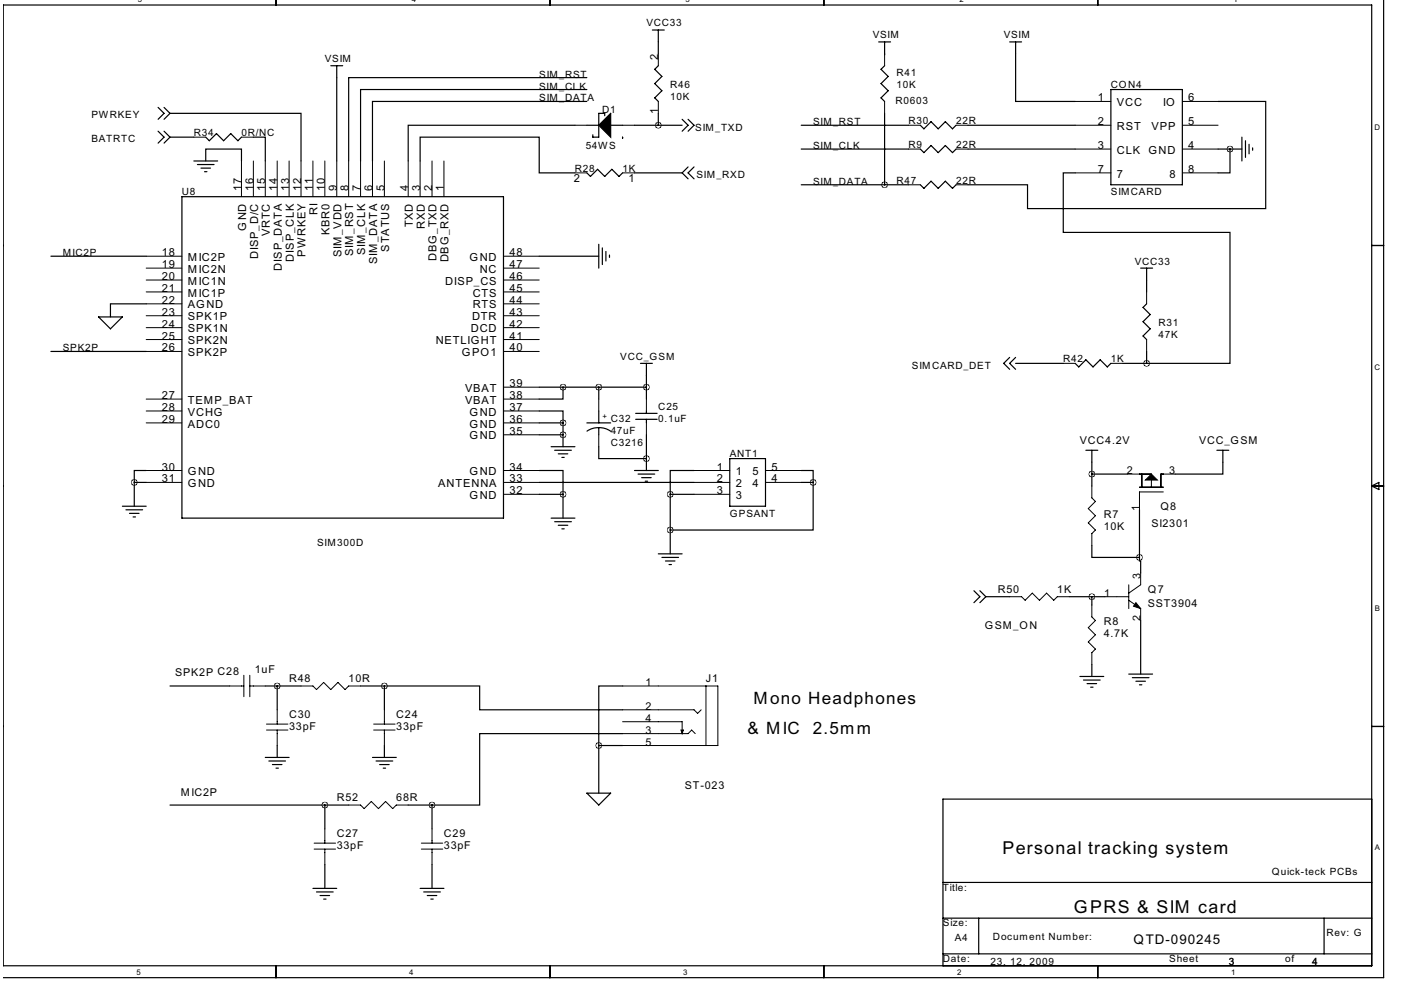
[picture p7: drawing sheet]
<svg xmlns="http://www.w3.org/2000/svg" width="297mm" height="210mm" viewBox="0 0 297 210" stroke-linecap="round" stroke-linejoin="round" font-family="sans-serif">
<g fill="none" stroke="#000" stroke-width=".25">
<path d="M.7 1.1h290.1v203.7h-290.1zM58.5 .1v1M70.1 13.9h2.6M71.4 13.9v20.2M116.6 .1v1M124.4 19h-48v15.1M124.4 16.5h-50.5v17.6M138.3 6.4h2.5M139.6 13.9l-.8 .8 1.5 1.5-1.5 1.5 1.5 1.5-1.5 1.6 .8 .7M139.6 6.4v5M174.7 .1v1M186.3 8.9h2.5"/>
<path d="M187.6 11.4h.1M187.6 13.9l-.8 .8 1.5 1.5-1.5 1.5 1.5 1.5-1.5 1.6 .8 .7M187.6 8.9v2.5M214.1 8.9h2.5M215.3 8.9v12.6h12.7M232.8 .1v1M235.5 19h15.2v20.2h-15.2zM293.4 .1v154M33.5 27.8l1.3 1.3-1.3 1.3M33.5 22.8l1.3 1.2-1.3 1.3M34.8 27.8l1.2 1.3M34.8 22.8l1.2 1.2"/>
<path d="M36 24h27.8v10.1M36 29.1h5.1M36 29.1l-1.2 1.3M36 24l-1.2 1.3M41.1 34.1h5M41.9 34.9h3.5M42.6 35.7h2M43.4 36.4h.5M43.6 34.1v-2.5h7.6v2.5M43.6 29.1l.8 .7 1.5-1.5 1.5 1.5 1.5-1.5 1.5 1.5 .8-.7M53.7 29.1h2.5v5M89.1 34.1v-5h25.2v7.6h7.6"/>
<path d="M121.9 26.6h-35.4v7.5M124.4 21.5h-45.4v12.6M124.4 36.7l.8 .7 1.5-1.5 1.5 1.5 1.5-1.5 1.5 1.5 .8-.7M124.4 26.6h2.5M128.2 24.5v-.5h-1.3v5.1h-1.2v-.5M129.5 26.6h2.5M132 29.1h.1M134.5 26.6h10.1M134.5 36.7h10.1M139.6 24v2.6M144.6 25.3l1.3 1.3-1.3 1.2M144.6 36.7l1.3 1.2"/>
<path d="M145.9 25.3l1.3 1.3-1.3 1.2M145.9 35.4l-1.3 1.3M147.2 35.4l-1.3 1.3 1.3 1.2M169.9 39.2h22.7M169.9 26.6h22.7M169.9 31.6h22.7M187.6 24v15.2M195.1 39.2l.8 .8 1.5-1.6 1.5 1.6 1.5-1.6 1.5 1.6 .8-.8M195.1 31.6l.8 .8 1.5-1.5 1.5 1.5 1.5-1.5 1.5 1.5 .8-.8M195.1 26.6l.8 .7 1.5-1.5 1.5 1.5 1.5-1.5 1.5 1.5 .8-.7M205.2 26.6h22.8M205.2 31.6h22.8"/>
<path d="M228 36.7h-2.6v12.6h35.4v27.8h-17.7M235.5 39.2h.1M258.3 21.5h10.1v22.7h-50.5v-5h-12.7M258.3 31.6h5M260.8 31.6v5.1h-2.5M263.3 29.1v5M264.1 29.8v3.6M264.8 30.6v2M265.6 31.4v.5M.6 52.1h.1M10.8 54.3h20.2M38.6 41.7h68.1v68.2h-68.1z"/>
<path d="M114.3 54.3h12.6M126.9 51.8v5.1M127.7 52.6v3.5M128.5 53.3v2.1M129.2 54.1v.5M241.8 56.9h2.6M243.1 56.9v5M290.8 52.1h2.6M10.8 74.5h20.2M20.9 67.2h5l-2.5 2.5zM31 64.4h-7.6v2.8M135.8 77.1h2.5"/>
<path d="M137 77.1v7.5M214.1 75.8l-1.3 1.3 1.3 1.2M215.3 77.1h10.1M215.3 75.8l-1.2 1.3 1.2 1.2M228 77.1l.7 .7 1.5-1.5 1.5 1.5 1.6-1.5 1.5 1.5 .7-.7M238.1 77.1h5M243.1 64.4l-.8 .8 1.6 1.5-1.6 1.5 1.6 1.5-1.6 1.6 .8 .7M243.1 74.5v2.6M31 99.8h-2.5v2.5M114.3 87.2h5.1v2.5M114.3 99.8h5.1v10.1M114.3 89.7h5.1"/>
<path d="M114.3 82.1h22.7M114.3 92.2h5.1M116.8 94.7h5.1M117.6 95.5h3.5M118.4 96.3h2M119.1 97h.5M119.4 82.1v2.5h-5.1M119.4 89.7v5M124.4 89.7h5.1M126.9 90.7l-1 .1-1.4 .6M126.9 94.7v2.6h10.1M126.9 82.1v2.5"/>
<path d="M126.9 87.2v2.5M126.9 90.7v1.5M127 90.7l1 .1 1.5 .7M134.5 99.8h5.1M134.8 88.9h4.5M134.8 87.7h4.5M137 87.2v.5M137 88.9v.8M137 92.2v7.6M147.2 99.8h-5.1v5M154.7 97.3h7.6v10.1h-7.6zM169.9 99.8h2.5v2.5"/>
<path d="M230.2 95.5h2.6M231.5 95.5v7.6M258 95.5h2.5M259.3 95.5v5.1h-10.1M.6 103.1h.1M25.9 107.4h5.1M26.7 108.1h3.5M27.5 108.9h2M28.2 109.6h.5M28.5 102.3h2.5M28.5 102.3v5.1M114.3 102.3h32.9"/>
<path d="M114.3 104.8h5.1M116.8 109.9h5.1M117.6 110.7h3.5M118.4 111.4h2M119.1 112.2h.5M135.3 100.6h3.5M136 101.3h2.1M136.8 102.1h.5M139.6 117.5h5M140.3 118.2h3.6M141.1 119h2M141.8 119.7h.6"/>
<path d="M142.1 104.8h5.1M142.1 104.8v12.7M169.9 102.3h2.5M172.4 102.3v10.1h-30.3M231.5 115.7v2.5h10.1M231.5 100.6h7.6M241.6 118.2v.8h.2v2.5M241.6 108.1v10.1M290.8 103.1h2.6M290.8 103.1l1.5-.8v1.5zM206.5 125.3l1.3 1.3-1.3 1.2M207.8 125.3l1.2 1.3"/>
<path d="M209 126.6l-1.2 1.2M209 126.6h5.1M226.7 126.6h7.6M231.5 126.6v1.7M241.8 131.6v11.4M.6 154.1h.1M36 145.5h12.7M56.2 145.5h7.6M58.8 145.5v5.1M58.8 158.1v2.6M76.4 145.5h25.3v5.1h30.3M81.5 145.5v5.1"/>
<path d="M81.5 158.1v2.6M126.9 158.1v10.1M126.9 158.1h5.1M132 155.6h-30.3v15.2h-10.1M132 145.5h-5.1v12.6M229 143.5h5M229.7 144.2h3.6M230.5 145h2M231.2 145.8h.5M231.5 141v2.5M239.3 143h5.1M240.1 143.7h3.5"/>
<path d="M240.8 144.5h2.1M241.6 145.2h.5M290.8 154.1h2.6M293.4 154.1v53.3h-292.8M36 170.8h37.9M56.2 160.7h5.1M57 161.4h3.5M57.8 162.2h2M58.5 162.9h.5M68.9 170.8v5M79 160.7h5M79.7 161.4h3.6"/>
<path d="M80.5 162.2h2M81.2 162.9h.5M86.5 170.8h5.1M91.6 170.8v5M124.4 168.2h5.1l-2.6 2.6zM290.8 169.5h-90.9v35.3M66.3 188.4h5.1M67.1 189.2h3.5M67.9 189.9h2M68.6 190.7h.5M68.9 183.4v5M89.1 188.4h5"/>
<path d="M89.8 189.2h3.6M90.6 189.9h2M91.3 190.7h.6M91.6 183.4v5M199.9 194.7h90.9M199.9 187.2h90.9M207.5 194.7v7.6M280.7 194.7v7.6M58.5 204.8v2.6M116.6 204.8v2.6M174.7 204.8v2.6M199.9 202.3h90.9"/>
<path d="M232.8 204.8v2.6"/>
</g>
<g fill="none" stroke="#000" stroke-width=".21">
<path d="M139.6 11.4v2.5M187.6 11.4v2.5M41.1 29.1h2.5M51.2 29.1h2.5M51.2 34.1v7.6M53.7 34.1v7.6M56.2 34.1v7.6M58.8 34.1v7.6M61.3 34.1v7.6M63.8 34.1v7.6M66.3 34.1v7.6M68.9 34.1v7.6"/>
<path d="M71.4 34.1v7.6M73.9 34.1v7.6M76.4 34.1v7.6M79 34.1v7.6M81.5 34.1v7.6M86.5 34.1v7.6M89.1 34.1v7.6M91.6 34.1v7.6M94.1 34.1v7.6M121.9 26.6h2.5M121.9 36.7h2.5M132 26.6h2.5"/>
<path d="M132 36.7h2.5M139.6 21.5v2.5M187.6 21.5v2.5M192.6 39.2h2.5M192.6 31.6h2.5M192.6 26.6h2.5M202.7 39.2h2.5M202.7 31.6h2.5M202.7 26.6h2.5M228 31.6h7.5M228 26.6h7.5M228 36.7h7.5"/>
<path d="M228 21.5h7.5M250.7 31.6h7.6M250.7 26.6h7.6M250.7 36.7h7.6M250.7 21.5h7.6M31 54.3h7.6M31 56.9h7.6M31 59.4h7.6M106.7 54.3h7.6M106.7 56.9h7.6M106.7 59.4h7.6M31 61.9h7.6"/>
<path d="M31 64.4h7.6M31 67h7.6M31 69.5h7.6M31 72h7.6M31 74.5h7.6M106.7 61.9h7.6M106.7 64.4h7.6M106.7 67h7.6M106.7 69.5h7.6M106.7 72h7.6M106.7 74.5h7.6M225.4 77.1h2.6"/>
<path d="M235.5 77.1h2.6M243.1 61.9v2.5M243.1 72v2.5M31 99.8h7.6M31 84.6h7.6M31 87.2h7.6M31 89.7h7.6M106.7 99.8h7.6M106.7 84.6h7.6M106.7 87.2h7.6M106.7 89.7h7.6M106.7 92.2h7.6"/>
<path d="M106.7 82.1h7.6M126.9 84.6v2.6M126.9 92.2v2.5M137 84.6v2.6M137 89.7v2.5M147.2 99.8h7.5M162.3 99.8h7.6M31 102.3h7.6M106.7 102.3h7.6M106.7 104.8h7.6M147.2 102.3h7.5M147.2 104.8h7.5"/>
<path d="M162.3 102.3h7.6M231.5 103.1v2.5l.7 .8-1.5 1.5 1.5 1.5-1.5 1.5 1.5 1.5-.7 .8v2.5M239.1 100.6h5M241.6 103.3h5M242.1 100.6v2.7M244.1 101.8v1.5M246.6 104.3h-5v3.8M249.2 100.6h-3.1v2.7M214.1 126.6h2.5l.7 .7 1.6-1.5 1.5 1.5 1.5-1.5 1.5 1.5 .8-.7h2.5M231.5 128.3v2.6l.7 .7-1.5 1.5 1.5 1.5-1.5 1.6 1.5 1.5-.7 .7v2.6M234.3 126.6h5M239.3 127.3l2.5 1.8v2.5"/>
<path d="M239.3 124v5.1M241.8 121.5v2.5l-2.5 1.8M48.7 145.5h3M51.7 143.2v4.6M53 145.5h3.2M53 143.2v4.6M56.5 154.8h4.5M56.5 153.6h4.5M58.8 150.6v3M58.8 154.8v3.3M63.8 145.5h2.5l.8 .8 1.5-1.6 1.5 1.6 1.5-1.6 1.6 1.6 .7-.8h2.5M79.2 154.8h4.6"/>
<path d="M79.2 153.6h4.6M81.5 150.6v3M81.5 154.8v3.3M132 145.5h20.2v12.6h-20.2M132 150.6h15.2l.7 .7 .8-.7M132 155.6h13.9l.7-.8 .8 .8M132 153.1h12.6v2.5M149.7 145.5v12.6M66.6 178.8h4.5M68.9 175.8v3M73.9 170.8h2.5l.8 .7 1.5-1.5 1.5 1.5 1.5-1.5 1.6 1.5 .7-.7h2.5M89.3 178.8h4.6"/>
<path d="M91.6 175.8v3M66.6 180.1h4.5M68.9 180.1v3.3M89.3 180.1h4.6M91.6 180.1v3.3"/>
</g>
<path d="M126.9 26.6l2.6-2.6v5.1z" fill="#000" stroke="#000" stroke-width=".25"/>
<path d="M244.1 100.6l1.3 1.2h-2.5zM240.8 127.8l1 1.3-1.5-.5zM144.4 154.8h.5l-.3 .8z" fill="#000" stroke="#000" stroke-width=".21"/>
<path d="M187.5 39.2a.05 .05 0 0 0 .1 0 .05 .05 0 0 0-.1 0zM139.5 26.6a.05 .05 0 0 0 .1 0 .05 .05 0 0 0-.1 0zM243.1 77.1a.05 .05 0 0 0 .1 0 .05 .05 0 0 0-.1 0zM137 82.1a.05 .05 0 0 0 .1 0 .05 .05 0 0 0-.1 0zM126.9 82.1a.05 .05 0 0 0 .1 0 .05 .05 0 0 0-.1 0zM119.3 82.1a.05 .05 0 0 0 .1 0 .05 .05 0 0 0-.1 0zM28.4 102.3a.05 .05 0 0 0 .1 0 .05 .05 0 0 0-.1 0zM119.3 89.7a.05 .05 0 0 0 .1 0 .05 .05 0 0 0-.1 0zM119.3 92.2a.05 .05 0 0 0 .1 0 .05 .05 0 0 0-.1 0zM137 97.3a.05 .05 0 0 0 .1 0 .05 .05 0 0 0-.1 0zM119.3 104.8a.05 .05 0 0 0 .1 0 .05 .05 0 0 0-.1 0zM260.7 31.6a.05 .05 0 0 0 .1 0 .05 .05 0 0 0-.1 0zM231.4 126.6a.05 .05 0 0 0 .1 0 .05 .05 0 0 0-.1 0zM241.5 118.2a.05 .05 0 0 0 .1 0 .05 .05 0 0 0-.1 0zM231.4 100.6a.05 .05 0 0 0 .1 0 .05 .05 0 0 0-.1 0zM126.9 158.1a.05 .05 0 0 0 .1 0 .05 .05 0 0 0-.1 0zM58.7 145.5a.05 .05 0 0 0 .1 0 .05 .05 0 0 0-.1 0zM68.8 170.8a.05 .05 0 0 0 .1 0 .05 .05 0 0 0-.1 0z" fill="#000" stroke="#000" stroke-width="1.3"/>
<g font-size="3.8">
<text x="212.6" y="181.1">Personal tracking system</text>
<text x="227.7" y="193.7">GPRS &amp; SIM card</text>
</g>
<g font-size="3.6">
<text x="159.8" y="149.3">Mono Headphones</text>
<text x="158.5" y="155.6">&amp; MIC</text>
<text x="172.3" y="155.6">2.5mm</text>
</g>
<text font-size="2.8" x="240.3" y="200.3">QTD-090245</text>
<g font-size="2.4">
<text x="139.6" y="12.7" transform="rotate(-90 139.6 12.7)">2</text>
<text x="232.8" y="21.5">1</text>
<text x="236.8" y="22.5">VCC</text>
<text x="246.6" y="22.5">IO</text>
<text x="251.9" y="21.5">6</text>
<text x="139.6" y="24.3" transform="rotate(-90 139.6 24.3)">1</text>
<text x="232.8" y="26.6">2</text>
<text x="236.8" y="27.6">RST</text>
<text x="244.2" y="27.6">VPP</text>
<text x="251.9" y="26.6">5</text>
<text x="232.8" y="31.6">3</text>
<text x="236.8" y="32.6">CLK</text>
<text x="243.5" y="32.6">GND</text>
<text x="251.9" y="31.6">4</text>
<text x="51.2" y="40.5" transform="rotate(-90 51.2 40.5)">17</text>
<text x="53.7" y="40.5" transform="rotate(-90 53.7 40.5)">16</text>
<text x="56.2" y="40.5" transform="rotate(-90 56.2 40.5)">15</text>
<text x="58.8" y="40.5" transform="rotate(-90 58.8 40.5)">14</text>
<text x="61.3" y="40.5" transform="rotate(-90 61.3 40.5)">13</text>
<text x="63.8" y="40.5" transform="rotate(-90 63.8 40.5)">12</text>
<text x="66.3" y="40.5" transform="rotate(-90 66.3 40.5)">11</text>
<text x="68.9" y="40.5" transform="rotate(-90 68.9 40.5)">10</text>
<text x="71.4" y="40.5" transform="rotate(-90 71.4 40.5)">9</text>
<text x="73.9" y="40.5" transform="rotate(-90 73.9 40.5)">8</text>
<text x="76.4" y="40.5" transform="rotate(-90 76.4 40.5)">7</text>
<text x="79" y="40.5" transform="rotate(-90 79 40.5)">6</text>
<text x="81.5" y="40.5" transform="rotate(-90 81.5 40.5)">5</text>
<text x="86.5" y="40.5" transform="rotate(-90 86.5 40.5)">4</text>
<text x="89.1" y="40.5" transform="rotate(-90 89.1 40.5)">3</text>
<text x="91.6" y="40.5" transform="rotate(-90 91.6 40.5)">2</text>
<text x="94.1" y="40.5" transform="rotate(-90 94.1 40.5)">1</text>
<text x="121.7" y="38.6">2</text>
<text x="133.3" y="38.6">1</text>
<text x="232.8" y="36.7">7</text>
<text x="236.8" y="37.7">7</text>
<text x="247.9" y="37.7">8</text>
<text x="251.9" y="36.7">8</text>
<text x="67.3" y="45.5" transform="rotate(-90 67.3 45.5)">RI</text>
<text x="52.2" y="48.9" transform="rotate(-90 52.2 48.9)">GND</text>
<text x="57.2" y="50.1" transform="rotate(-90 57.2 50.1)">VRTC</text>
<text x="69.9" y="49.9" transform="rotate(-90 69.9 49.9)">KBR0</text>
<text x="82.5" y="53.4" transform="rotate(-90 82.5 53.4)">STATUS</text>
<text x="87.5" y="48.2" transform="rotate(-90 87.5 48.2)">TXD</text>
<text x="90.1" y="48.5" transform="rotate(-90 90.1 48.5)">RXD</text>
<text x="34.3" y="54.3">18</text>
<text x="34.3" y="56.9">19</text>
<text x="34.3" y="59.4">20</text>
<text x="39.8" y="55.3">MIC2P</text>
<text x="39.8" y="57.9">MIC2N</text>
<text x="54.7" y="55" transform="rotate(-90 54.7 55)">DISP_D/C</text>
<text x="59.8" y="57.4" transform="rotate(-90 59.8 57.4)">DISP_DATA</text>
<text x="62.3" y="55.5" transform="rotate(-90 62.3 55.5)">DISP_CLK</text>
<text x="64.8" y="54.5" transform="rotate(-90 64.8 54.5)">PWRKEY</text>
<text x="72.4" y="54.6" transform="rotate(-90 72.4 54.6)">SIM_VDD</text>
<text x="74.9" y="54.3" transform="rotate(-90 74.9 54.3)">SIM_RST</text>
<text x="77.4" y="54.2" transform="rotate(-90 77.4 54.2)">SIM_CLK</text>
<text x="80" y="56.1" transform="rotate(-90 80 56.1)">SIM_DATA</text>
<text x="92.6" y="55.4" transform="rotate(-90 92.6 55.4)">DBG_TXD</text>
<text x="95.1" y="55.7" transform="rotate(-90 95.1 55.7)">DBG_RXD</text>
<text x="99.5" y="55.3">GND</text>
<text x="101.7" y="57.9">NC</text>
<text x="108" y="59.4">46</text>
<text x="108" y="56.9">47</text>
<text x="108" y="54.3">48</text>
<text x="34.3" y="61.9">21</text>
<text x="34.3" y="64.4">22</text>
<text x="39.8" y="60.4">MIC1N</text>
<text x="39.8" y="62.9">MIC1P</text>
<text x="39.8" y="65.4">AGND</text>
<text x="94.4" y="60.4">DISP_CS</text>
<text x="100.2" y="65.4">RTS</text>
<text x="100.2" y="62.9">CTS</text>
<text x="108" y="64.4">44</text>
<text x="108" y="61.9">45</text>
<text x="34.3" y="67">23</text>
<text x="34.3" y="69.5">24</text>
<text x="39.8" y="68">SPK1P</text>
<text x="39.8" y="70.5">SPK1N</text>
<text x="99.8" y="70.5">DCD</text>
<text x="100.1" y="68">DTR</text>
<text x="108" y="69.5">42</text>
<text x="108" y="67">43</text>
<text x="34.3" y="72">25</text>
<text x="34.3" y="74.5">26</text>
<text x="39.8" y="73">SPK2N</text>
<text x="39.8" y="75.5">SPK2P</text>
<text x="92.4" y="73">NETLIGHT</text>
<text x="97.9" y="75.5">GPO1</text>
<text x="108" y="74.5">40</text>
<text x="108" y="72">41</text>
<text x="98.6" y="83.1">VBAT</text>
<text x="108" y="82.1">39</text>
<text x="34.3" y="84.6">27</text>
<text x="34.3" y="87.2">28</text>
<text x="34.3" y="89.7">29</text>
<text x="39.8" y="85.6">TEMP_BAT</text>
<text x="39.8" y="88.2">VCHG</text>
<text x="98.6" y="85.6">VBAT</text>
<text x="99.5" y="88.2">GND</text>
<text x="108" y="89.7">36</text>
<text x="108" y="87.2">37</text>
<text x="108" y="84.6">38</text>
<text x="39.8" y="90.7">ADC0</text>
<text x="99.5" y="93.2">GND</text>
<text x="99.5" y="90.7">GND</text>
<text x="108" y="92.2">35</text>
<text x="34.3" y="99.8">30</text>
<text x="39.8" y="100.8">GND</text>
<text x="99.5" y="100.8">GND</text>
<text x="108" y="99.8">34</text>
<text x="152" y="99.8">1</text>
<text x="156" y="100.8">1</text>
<text x="159.6" y="100.8">5</text>
<text x="163.6" y="99.8">5</text>
<text x="34.3" y="102.3">31</text>
<text x="39.8" y="103.3">GND</text>
<text x="92.9" y="103.3">ANTENNA</text>
<text x="99.5" y="105.8">GND</text>
<text x="108" y="104.8">32</text>
<text x="108" y="102.3">33</text>
<text x="152" y="102.3">2</text>
<text x="152" y="104.8">3</text>
<text x="156" y="103.3">2</text>
<text x="156" y="105.8">3</text>
<text x="159.6" y="103.3">4</text>
<text x="163.6" y="102.3">4</text>
</g>
<g font-size="2.3">
<text x="229" y="94.2">VCC4.2V</text>
<text x="254.2" y="94.2">VCC_GSM</text>
<text x="238.9" y="100.6">2</text>
<text x="247.9" y="100.6">3</text>
<text x="234" y="109.9">R7</text>
<text x="234" y="112.4">10K</text>
<text x="241.6" y="108.3" transform="rotate(-90 241.6 108.3)">1</text>
<text x="244.1" y="111.8">SI2301</text>
<text x="246" y="108.2">Q8</text>
<text x="211.5" y="125.8">R50</text>
<text x="224.2" y="125.8">1K</text>
<text x="241.8" y="122.8" transform="rotate(-90 241.8 122.8)">3</text>
<text x="243.4" y="125.8">Q7</text>
<text x="234.1" y="126.6">1</text>
<text x="241.8" y="131.8" transform="rotate(-90 241.8 131.8)">2</text>
<text x="243.4" y="128.8">SST3904</text>
<text x="208.8" y="133.4">GSM_ON</text>
<text x="234" y="132.6">R8</text>
<text x="234" y="135.1">4.7K</text>
<text x="37.2" y="143.3">SPK2P C28</text>
<text x="54" y="142.7">1uF</text>
<text x="61.3" y="144.7">R48</text>
<text x="73.9" y="144.7">10R</text>
<text x="136.9" y="145.5">1</text>
<text x="149.7" y="144.7">J1</text>
<text x="61.3" y="152.3">C30</text>
<text x="61.3" y="154.8">33pF</text>
<text x="84" y="152.3">C24</text>
<text x="84" y="154.8">33pF</text>
<text x="136.9" y="150.6">2</text>
<text x="136.9" y="155.6">3</text>
<text x="136.9" y="153.1">4</text>
<text x="136.9" y="158.1">5</text>
<text x="145.2" y="167.3">ST-023</text>
<text x="38.4" y="168.9">MIC2P</text>
<text x="71.4" y="170">R52</text>
<text x="84" y="170">68R</text>
<text x="71.4" y="177.6">C27</text>
<text x="94.1" y="177.6">C29</text>
<text x="71.4" y="180.1">33pF</text>
<text x="94.1" y="180.1">33pF</text>
</g>
<g font-size="2.1">
<text x="137.1" y="5.6">VCC33</text>
<text x="185" y="8.1">VSIM</text>
<text x="212.8" y="8.1">VSIM</text>
<text x="68.9" y="13.2">VSIM</text>
<text x="114.3" y="16.5">SIM_RST</text>
<text x="190.1" y="16.2">R41</text>
<text x="114.3" y="19">SIM_CLK</text>
<text x="114.3" y="21.5">SIM_DATA</text>
<text x="142.1" y="18.7">R46</text>
<text x="142.1" y="21.3">10K</text>
<text x="189.9" y="22.1">R0603</text>
<text x="190.1" y="18.7">10K</text>
<text x="235.5" y="18.7">CON4</text>
<text x="19.4" y="25.1">PWRKEY</text>
<text x="41.1" y="28.8">R34</text>
<text x="51.2" y="28.8">0R/NC</text>
<text x="127.7" y="24">D1</text>
<text x="147.4" y="27.8">SIM_TXD</text>
<text x="172.4" y="26.6">SIM_RST</text>
<text x="192.6" y="26.3">R30</text>
<text x="202.7" y="26.3">22R</text>
<text x="19.4" y="30.1">BATRTC</text>
<text x="124.2" y="31.6">54WS</text>
<text x="172.4" y="31.6">SIM_CLK</text>
<text x="192.6" y="31.4">R9</text>
<text x="202.7" y="31.4">22R</text>
<text x="38.6" y="41.5">U8</text>
<text x="121.9" y="36.4">R28</text>
<text x="132" y="36.4">1K</text>
<text x="147.7" y="37.7">SIM_RXD</text>
<text x="172.4" y="39.2">SIM_DATA</text>
<text x="190.1" y="38.9">R47</text>
<text x="202.7" y="38.9">22R</text>
<text x="235.5" y="41.5">SIMCARD</text>
<text x="13.3" y="54.3">MIC2P</text>
<text x="240.6" y="56.1">VCC33</text>
<text x="245.6" y="69.2">R31</text>
<text x="245.6" y="71.8">47K</text>
<text x="13.3" y="74.5">SPK2P</text>
<text x="131.5" y="76.3">VCC_GSM</text>
<text x="225.4" y="76.8">R42</text>
<text x="235.5" y="76.8">1K</text>
<text x="193.4" y="78.3">SIMCARD_DET</text>
<text x="129.5" y="89.4">C32</text>
<text x="139.6" y="86.9">C25</text>
<text x="139.6" y="89.4">0.1uF</text>
<text x="129.5" y="94.5">C3216</text>
<text x="129.5" y="92">47uF</text>
<text x="154.7" y="97">ANT1</text>
<text x="154.7" y="109.6">GPSANT</text>
<text x="67.3" y="115.9">SIM300D</text>
<text x="269.6" y="185.7">Quick-teck PCBs</text>
<text x="199.9" y="188.9">Title:</text>
<text x="199.9" y="196.5">Size:</text>
<text x="202.5" y="199.5">A4</text>
<text x="210.5" y="199.3">Document Number:</text>
<text x="281.2" y="198.5">Rev: G</text>
<text x="199.9" y="204.1">Date:</text>
<text x="210" y="204.6">23, 12, 2009</text>
<text x="247.9" y="204.1">Sheet</text>
<text x="260.5" y="204.6">3</text>
<text x="272.5" y="204.1">of</text>
<text x="278.2" y="204.6">4</text>
</g>
<g font-size="1.6">
<text x="29.2" y=".5">5</text>
<text x="87.3" y=".5">4</text>
<text x="145.4" y=".5">3</text>
<text x="203.4" y=".5">2</text>
<text x="261.5" y=".5">1</text>
<text x="291.4" y="27.5">D</text>
<text x="291.4" y="78.5">C</text>
<text x="127.7" y="88.8">+</text>
<text x="291.5" y="129.5">B</text>
<text x="291.5" y="180.3">A</text>
<text x="29" y="206.8">5</text>
<text x="86.8" y="206.8">4</text>
<text x="144.9" y="206.8">3</text>
<text x="202.9" y="206.8">2</text>
<text x="261" y="206.8">1</text>
</g>
</svg>
